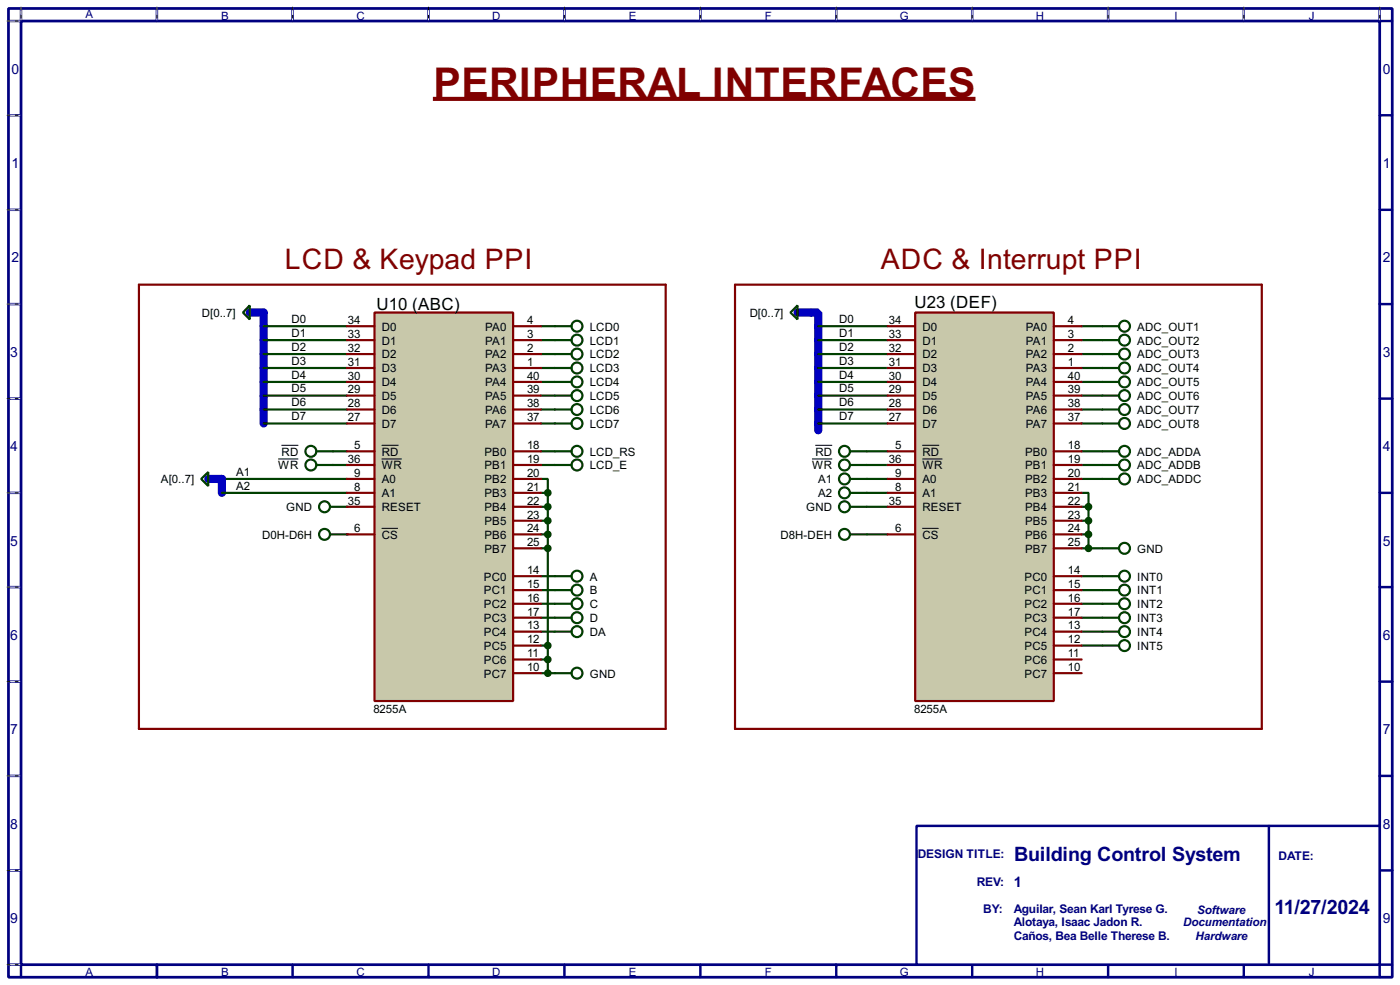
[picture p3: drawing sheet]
<svg xmlns="http://www.w3.org/2000/svg" width="256mm" height="180mm" viewBox="0 0 256 180" stroke-linecap="round" stroke-linejoin="round" font-family="sans-serif">
<path d="M1.6 1.6h253.5v177.3h-253.5zM3.9 3.9h248.9v172.7h-248.9z" fill="none" stroke="#000080" stroke-width=".5"/>
<g fill="none" stroke="#000080" stroke-width=".45">
<path d="M3.9 1.6v2.3h-2.3M28.8 1.6v2.3M53.6 1.6v2.3M78.5 1.6v2.3M103.4 1.6v2.3M128.3 1.6v2.3M153.2 1.6v2.3M178.1 1.6v2.3M203 1.6v2.3M227.9 1.6v2.3M252.8 1.6v2.3h2.3M1.6 21.1h2.3"/>
<path d="M1.6 38.4h2.3M252.8 21.1h2.3M252.8 38.4h2.3M1.6 55.7h2.3M252.8 55.7h2.3M1.6 73h2.3M252.8 73h2.3M1.6 90.2h2.3M252.8 90.2h2.3M1.6 107.5h2.3M252.8 107.5h2.3M1.6 124.8h2.3"/>
<path d="M252.8 124.8h2.3M1.6 142h2.3M1.6 159.3h2.3M252.8 142h2.3M252.8 159.3h2.3M1.6 176.6h2.3v2.3M28.8 176.6v2.3M53.6 176.6v2.3M78.5 176.6v2.3M103.4 176.6v2.3M128.3 176.6v2.3M153.2 176.6v2.3"/>
<path d="M178.1 176.6v2.3M203 176.6v2.3M227.9 176.6v2.3M255.1 176.6h-2.3v2.3"/>
</g>
<g fill="none" stroke="#fff" stroke-width=".18">
<path d="M1.3 3.9h2.3M3.9 1.3v2.3M28.8 1.3v2.3M53.6 1.3v2.3M78.5 1.3v2.3M103.4 1.3v2.3M128.3 1.3v2.3M153.2 1.3v2.3M178.1 1.3v2.3M203 1.3v2.3M227.9 1.3v2.3M252.8 1.3v2.3"/>
<path d="M1.3 21.1h2.3M1.3 38.4h2.3M1.3 55.7h2.3M1.3 73h2.3M1.3 90.2h2.3M1.3 107.5h2.3M1.3 124.8h2.3M1.3 142h2.3M1.3 159.3h2.3M1.3 176.6h2.3"/>
</g>
<g fill="none" stroke="#000" stroke-width=".18" stroke-dasharray=".5 1">
<path d="M1.3 3.9h2.3M3.9 1.3v2.3M28.8 1.3v2.3M53.6 1.3v2.3M78.5 1.3v2.3M103.4 1.3v2.3M128.3 1.3v2.3M153.2 1.3v2.3M178.1 1.3v2.3M203 1.3v2.3M227.9 1.3v2.3M252.8 1.3v2.3"/>
<path d="M1.3 21.1h2.3M1.3 38.4h2.3M1.3 55.7h2.3M1.3 73h2.3M1.3 90.2h2.3M1.3 107.5h2.3M1.3 124.8h2.3M1.3 142h2.3M1.3 159.3h2.3M1.3 176.6h2.3"/>
</g>
<path d="M167.9 151.2h84.9v25.4h-84.9z" fill="#fff" stroke="#000080" stroke-width=".45"/>
<path d="M232.5 151.2v25.4" fill="none" stroke="#000080" stroke-width=".45"/>
<path d="M48.3 57.2v20.3M148.6 57.2h1.3v21.6M40.7 87.7v2.5" fill="none" stroke="#0000c0" stroke-width="1.5"/>
<circle cx="40.7" cy="87.7" r=".2" fill="#004000"/>
<path d="M48.3 59.7h15.3M48.3 62.3h15.3M48.3 64.8h15.3M48.3 67.4h15.3M48.3 69.9h15.3M48.3 72.4h15.3M48.3 75h15.3M48.3 77.5h15.3M40.7 87.7h22.9M40.7 90.2h22.9M61 82.6h2.6M61 85.1h2.6" fill="none" stroke="#004000" stroke-width=".4"/>
<g fill="#004000">
<circle cx="63.6" cy="92.8" r=".2"/>
<circle cx="63.6" cy="97.8" r=".2"/>
</g>
<g fill="none" stroke="#004000" stroke-width=".4">
<path d="M45.8 55.9v2.6l-1.3-1.3zM99.1 59.7h5.6M144.8 57.2l1.3-1.3v2.6zM149.9 59.7h12.7M198.2 59.7h3.8M99.1 62.3h5.6M99.1 64.8h5.6M99.1 67.4h5.6M99.1 69.9h5.6M99.1 72.4h5.6M99.1 75h5.6M99.1 77.5h5.6"/>
<path d="M149.9 62.3h12.7M149.9 64.8h12.7M149.9 67.4h12.7M149.9 69.9h12.7M149.9 72.4h12.7M149.9 75h12.7M149.9 77.5h12.7M198.2 62.3h3.8M198.2 64.8h3.8M198.2 67.4h3.8M198.2 69.9h3.8M198.2 72.4h3.8"/>
<path d="M198.2 75h3.8M198.2 77.5h3.8M36.9 87.7l1.3-1.3v2.6zM58 82.6h3M58 85.1h3M60.5 97.8h3.1M60.5 92.8h3.1M99.1 87.7h1.3v2.5M99.1 82.6h5.6M99.1 85.1h5.6M99.1 97.8h1.3M99.1 95.3h1.3"/>
<path d="M99.1 92.8h1.3M99.1 90.2h1.3M100.4 90.2v33M155.8 82.6h6.8M155.8 85.1h6.8M155.8 97.8h6.8M155.8 92.8h6.8M155.8 90.2h6.8M155.8 87.7h6.8M198.2 90.2h1.2v2.6M198.2 82.6h3.8M198.2 85.1h3.8"/>
<path d="M198.2 97.8h1.2M198.2 95.3h1.2M198.2 92.8h1.2M198.2 87.7h3.8M199.4 92.8v7.6M99.1 105.5h5.6M99.1 108h5.6M99.1 110.5h5.6M99.1 113.1h5.6M99.1 115.6h5.6M99.1 118.2h1.3M99.1 100.4h1.3"/>
<path d="M198.2 105.5h3.8M198.2 108h3.8M198.2 110.5h3.8M198.2 113.1h3.8M198.2 115.6h3.8M198.2 118.2h3.8M198.2 100.4h3.8M99.1 123.2h2.6M99.1 120.7h1.3"/>
<circle cx="105.7" cy="59.7" r="1"/>
<circle cx="105.7" cy="75" r="1"/>
<circle cx="105.7" cy="77.5" r="1"/>
<circle cx="105.7" cy="67.4" r="1"/>
<circle cx="105.7" cy="69.9" r="1"/>
<circle cx="105.7" cy="62.3" r="1"/>
<circle cx="105.7" cy="64.8" r="1"/>
<circle cx="105.7" cy="72.4" r="1"/>
<circle cx="56.9" cy="82.6" r="1"/>
<circle cx="56.9" cy="85.1" r="1"/>
<circle cx="59.4" cy="97.8" r="1"/>
<circle cx="59.4" cy="92.8" r="1"/>
<circle cx="105.7" cy="82.6" r="1"/>
<circle cx="105.7" cy="85.1" r="1"/>
<circle cx="154.7" cy="97.8" r="1"/>
<circle cx="154.7" cy="85.1" r="1"/>
<circle cx="154.7" cy="90.2" r="1"/>
<circle cx="154.7" cy="82.6" r="1"/>
<circle cx="154.7" cy="87.7" r="1"/>
<circle cx="154.7" cy="92.8" r="1"/>
<circle cx="105.7" cy="115.6" r="1"/>
<circle cx="105.7" cy="108" r="1"/>
<circle cx="105.7" cy="110.5" r="1"/>
<circle cx="105.7" cy="113.1" r="1"/>
<circle cx="105.7" cy="105.5" r="1"/>
</g>
<path d="M51 84h3.7M51.6 81.5h3.1M148.8 84h3.7M149.4 81.5h3.1" fill="none" stroke="#000" stroke-width=".18"/>
<path d="M45.8 57.2h2.5M146.1 57.2h2.5M38.2 87.7h2.5" fill="none" stroke="#0000c0" stroke-width="1.5"/>
<path d="M25.5 52.1h96.5v81.3h-96.5z" fill="none" stroke="#800000" stroke-width=".4"/>
<path d="M68.6 57.2h25.4v71.1h-25.4z" fill="#c8c8aa" stroke="#800000" stroke-width=".4"/>
<g fill="none" stroke="#800000" stroke-width=".4">
<path d="M63.6 59.7h5M94 59.7h5.1M63.6 62.3h5M63.6 64.8h5M63.6 67.4h5M63.6 69.9h5M63.6 72.4h5M63.6 75h5M63.6 77.5h5M94 62.3h5.1M94 64.8h5.1M94 67.4h5.1"/>
<path d="M94 69.9h5.1M94 72.4h5.1M94 75h5.1M94 77.5h5.1M63.6 82.6h5M63.6 85.1h5M63.6 87.7h5M63.6 90.2h5M63.6 92.8h5M63.6 97.8h5M94 82.6h5.1M94 85.1h5.1"/>
<path d="M94 87.7h5.1M94 90.2h5.1M94 92.8h5.1M94 97.8h5.1M94 95.3h5.1M94 100.4h5.1M94 105.5h5.1M94 108h5.1M94 110.5h5.1M94 113.1h5.1M94 115.6h5.1M94 118.2h5.1"/>
<path d="M94 120.7h5.1M94 123.2h5.1"/>
</g>
<path d="M69.9 81.5h3.1M69.9 84h3.7M69.9 96.7h3" fill="none" stroke="#000" stroke-width=".18"/>
<g fill="none" stroke="#004000" stroke-width=".4">
<path d="M202 59.7h3M202 62.3h3M202 64.8h3M202 67.4h3M202 69.9h3M202 72.4h3M202 75h3M202 77.5h3M202 82.6h3M202 85.1h3M202 87.7h3M202 100.4h3"/>
<path d="M202 105.5h3M202 108h3M202 110.5h3M202 113.1h3M202 115.6h3M202 118.2h3M101.7 123.2h3"/>
<circle cx="206" cy="59.7" r="1"/>
<circle cx="206" cy="67.4" r="1"/>
<circle cx="206" cy="72.4" r="1"/>
<circle cx="206" cy="64.8" r="1"/>
<circle cx="206" cy="62.3" r="1"/>
<circle cx="206" cy="69.9" r="1"/>
<circle cx="206" cy="77.5" r="1"/>
<circle cx="206" cy="75" r="1"/>
<circle cx="206" cy="82.6" r="1"/>
<circle cx="206" cy="87.7" r="1"/>
<circle cx="206" cy="85.1" r="1"/>
<circle cx="206" cy="113.1" r="1"/>
<circle cx="206" cy="105.5" r="1"/>
<circle cx="206" cy="115.6" r="1"/>
<circle cx="206" cy="100.4" r="1"/>
<circle cx="206" cy="118.2" r="1"/>
<circle cx="206" cy="108" r="1"/>
<circle cx="206" cy="110.5" r="1"/>
<circle cx="105.7" cy="123.2" r="1"/>
</g>
<g fill="#004000" stroke="#004000" stroke-width=".4">
<circle cx="100.3" cy="123.2" r=".5"/>
<circle cx="100.3" cy="120.7" r=".5"/>
<circle cx="100.3" cy="118.2" r=".5"/>
<circle cx="100.3" cy="100.4" r=".5"/>
<circle cx="100.3" cy="97.8" r=".5"/>
<circle cx="100.3" cy="95.3" r=".5"/>
<circle cx="100.3" cy="92.8" r=".5"/>
<circle cx="100.3" cy="90.2" r=".5"/>
<circle cx="199.4" cy="97.8" r=".5"/>
<circle cx="199.4" cy="95.3" r=".5"/>
<circle cx="199.4" cy="92.8" r=".5"/>
<circle cx="199.4" cy="100.4" r=".5"/>
</g>
<path d="M167.7 57.2h25.4v71.1h-25.4z" fill="#c8c8aa" stroke="#800000" stroke-width=".4"/>
<g fill="none" stroke="#800000" stroke-width=".4">
<path d="M134.7 52.1h96.5v81.3h-96.5zM162.6 59.7h5.1M193.1 59.7h5.1M162.6 62.3h5.1M162.6 64.8h5.1M162.6 67.4h5.1M162.6 69.9h5.1M162.6 72.4h5.1M162.6 75h5.1M162.6 77.5h5.1M193.1 62.3h5.1M193.1 64.8h5.1"/>
<path d="M193.1 67.4h5.1M193.1 69.9h5.1M193.1 72.4h5.1M193.1 75h5.1M193.1 77.5h5.1M162.6 82.6h5.1M162.6 85.1h5.1M162.6 87.7h5.1M162.6 90.2h5.1M162.6 92.8h5.1M162.6 97.8h5.1M193.1 82.6h5.1"/>
<path d="M193.1 85.1h5.1M193.1 87.7h5.1M193.1 90.2h5.1M193.1 92.8h5.1M193.1 97.8h5.1M193.1 95.3h5.1M193.1 100.4h5.1M193.1 105.5h5.1M193.1 108h5.1M193.1 110.5h5.1M193.1 113.1h5.1M193.1 115.6h5.1"/>
<path d="M193.1 118.2h5.1M193.1 120.7h5.1M193.1 123.2h5.1"/>
</g>
<path d="M169 81.5h3.1M169 84h3.7M169 96.7h3" fill="none" stroke="#000" stroke-width=".18"/>
<path d="M79.3 18.1h99.4" fill="none" stroke="#800000" stroke-width=".75" stroke-linecap="butt"/>
<text font-size="8.4" fill="#800000" x="79.4" y="17.8">PERIPHERAL INTERFACES</text>
<g font-size="5.8" fill="#800000">
<text x="52.2" y="49.3">LCD &amp; Keypad PPI</text>
<text x="161.4" y="49.3">ADC &amp; Interrupt PPI</text>
</g>
<g font-size="4.1" fill="#000080">
<text x="185.8" y="157.6">Building Control System</text>
<text x="233.5" y="167.3">11/27/2024</text>
</g>
<g font-size="3.5">
<text x="69" y="56.7">U10 (ABC)</text>
<text x="167.5" y="56.4">U23 (DEF)</text>
</g>
<text font-size="3" fill="#000080" x="185.8" y="162.4">1</text>
<g font-size="2.9" fill="#000080">
<text x="2.1" y="13.5">0</text>
<text x="253.4" y="13.5">0</text>
<text x="2.1" y="30.7">1</text>
<text x="253.4" y="30.7">1</text>
<text x="2.1" y="48">2</text>
<text x="253.4" y="48">2</text>
<text x="1.9" y="65.3">3</text>
<text x="253.4" y="65.3">3</text>
<text x="1.9" y="82.5">4</text>
<text x="253.4" y="82.5">4</text>
<text x="1.9" y="99.9">5</text>
<text x="253.4" y="99.9">5</text>
<text x="1.9" y="117.1">6</text>
<text x="253.4" y="117.1">6</text>
<text x="1.9" y="134.4">7</text>
<text x="253.4" y="134.4">7</text>
<text x="1.9" y="151.7">8</text>
<text x="253.4" y="151.7">8</text>
<text x="1.9" y="168.9">9</text>
<text x="253.4" y="168.9">9</text>
</g>
<g font-size="2.5" fill="#000080">
<text x="168.1" y="157.1">DESIGN TITLE:</text>
<text x="234.2" y="157.4">DATE:</text>
<text x="178.9" y="162.2">REV:</text>
<text x="180.1" y="167.1">BY:</text>
<text x="185.7" y="167.1">Aguilar, Sean Karl Tyrese G.</text>
<text x="185.7" y="169.6">Alotaya, Isaac Jadon R.</text>
<text x="185.7" y="172.1">Caños, Bea Belle Therese B.</text>
</g>
<g font-size="2.4" fill="#000080">
<text x="15.6" y="3.4">A</text>
<text x="40.5" y="3.6">B</text>
<text x="65.3" y="3.6">C</text>
<text x="90.2" y="3.6">D</text>
<text x="115.2" y="3.6">E</text>
<text x="140.1" y="3.6">F</text>
<text x="164.8" y="3.6">G</text>
<text x="189.8" y="3.6">H</text>
<text x="215.1" y="3.6">I</text>
<text x="239.8" y="3.6">J</text>
<text x="219.3" y="167.3">Software</text>
<text x="216.7" y="169.6">Documentation</text>
<text x="219" y="172.1">Hardware</text>
<text x="15.6" y="178.7">A</text>
<text x="40.5" y="178.7">B</text>
<text x="65.3" y="178.7">C</text>
<text x="90.2" y="178.7">D</text>
<text x="115.2" y="178.7">E</text>
<text x="140.1" y="178.7">F</text>
<text x="164.8" y="178.7">G</text>
<text x="189.8" y="178.7">H</text>
<text x="215.1" y="178.7">I</text>
<text x="239.8" y="178.7">J</text>
</g>
<g font-size="2.4">
<text x="37" y="58">D[0..7]</text>
<text x="53.4" y="59.1">D0</text>
<text x="63.8" y="59.3">34</text>
<text x="96.6" y="59.3">4</text>
<text x="137.3" y="58">D[0..7]</text>
<text x="153.7" y="59.1">D0</text>
<text x="162.9" y="59.3">34</text>
<text x="195.6" y="59.3">4</text>
<text x="53.4" y="61.7">D1</text>
<text x="53.4" y="64.2">D2</text>
<text x="63.8" y="61.9">33</text>
<text x="63.8" y="64.4">32</text>
<text x="69.9" y="60.5">D0</text>
<text x="69.9" y="63.1">D1</text>
<text x="69.9" y="65.6">D2</text>
<text x="88.9" y="60.5">PA0</text>
<text x="88.9" y="63.1">PA1</text>
<text x="88.9" y="65.6">PA2</text>
<text x="96.6" y="61.9">3</text>
<text x="96.6" y="64.4">2</text>
<text x="108" y="60.5">LCD0</text>
<text x="108" y="63.1">LCD1</text>
<text x="108" y="65.6">LCD2</text>
<text x="153.7" y="61.7">D1</text>
<text x="153.7" y="64.2">D2</text>
<text x="162.9" y="61.9">33</text>
<text x="162.9" y="64.4">32</text>
<text x="169" y="60.5">D0</text>
<text x="169" y="63.1">D1</text>
<text x="169" y="65.6">D2</text>
<text x="187.9" y="60.5">PA0</text>
<text x="187.9" y="63.1">PA1</text>
<text x="187.9" y="65.6">PA2</text>
<text x="195.6" y="61.9">3</text>
<text x="195.6" y="64.4">2</text>
<text x="208.3" y="60.5">ADC_OUT1</text>
<text x="208.3" y="63.1">ADC_OUT2</text>
<text x="208.3" y="65.6">ADC_OUT3</text>
<text x="53.4" y="66.7">D3</text>
<text x="53.4" y="69.3">D4</text>
<text x="53.4" y="71.8">D5</text>
<text x="63.8" y="67">31</text>
<text x="63.8" y="69.5">30</text>
<text x="63.8" y="72">29</text>
<text x="69.9" y="68.1">D3</text>
<text x="69.9" y="70.7">D4</text>
<text x="88.9" y="68.1">PA3</text>
<text x="88.9" y="70.7">PA4</text>
<text x="96.6" y="67">1</text>
<text x="96.6" y="69.5">40</text>
<text x="96.6" y="72">39</text>
<text x="108" y="68.1">LCD3</text>
<text x="108" y="70.7">LCD4</text>
<text x="153.7" y="66.7">D3</text>
<text x="153.7" y="69.3">D4</text>
<text x="153.7" y="71.8">D5</text>
<text x="162.9" y="67">31</text>
<text x="162.9" y="69.5">30</text>
<text x="162.9" y="72">29</text>
<text x="169" y="68.1">D3</text>
<text x="169" y="70.7">D4</text>
<text x="187.9" y="68.1">PA3</text>
<text x="187.9" y="70.7">PA4</text>
<text x="195.6" y="67">1</text>
<text x="195.6" y="69.5">40</text>
<text x="195.6" y="72">39</text>
<text x="208.3" y="68.1">ADC_OUT4</text>
<text x="208.3" y="70.7">ADC_OUT5</text>
<text x="53.4" y="74.4">D6</text>
<text x="53.4" y="76.9">D7</text>
<text x="63.8" y="74.6">28</text>
<text x="63.8" y="77.1">27</text>
<text x="69.9" y="73.2">D5</text>
<text x="69.9" y="75.8">D6</text>
<text x="88.9" y="73.2">PA5</text>
<text x="88.9" y="75.8">PA6</text>
<text x="96.6" y="74.6">38</text>
<text x="96.6" y="77.1">37</text>
<text x="108" y="73.2">LCD5</text>
<text x="108" y="75.8">LCD6</text>
<text x="153.7" y="74.4">D6</text>
<text x="153.7" y="76.9">D7</text>
<text x="162.9" y="74.6">28</text>
<text x="162.9" y="77.1">27</text>
<text x="169" y="73.2">D5</text>
<text x="169" y="75.8">D6</text>
<text x="187.9" y="73.2">PA5</text>
<text x="187.9" y="75.8">PA6</text>
<text x="195.6" y="74.6">38</text>
<text x="195.6" y="77.1">37</text>
<text x="208.3" y="73.2">ADC_OUT6</text>
<text x="208.3" y="75.8">ADC_OUT7</text>
<text x="51.6" y="83.4">RD</text>
<text x="64.9" y="82.2">5</text>
<text x="69.9" y="78.3">D7</text>
<text x="69.9" y="83.4">RD</text>
<text x="88.7" y="83.4">PB0</text>
<text x="88.9" y="78.3">PA7</text>
<text x="96.6" y="82.2">18</text>
<text x="108" y="78.3">LCD7</text>
<text x="108" y="83.4">LCD_RS</text>
<text x="149.4" y="83.4">RD</text>
<text x="164" y="82.2">5</text>
<text x="169" y="78.3">D7</text>
<text x="169" y="83.4">RD</text>
<text x="187.8" y="83.4">PB0</text>
<text x="187.9" y="78.3">PA7</text>
<text x="195.6" y="82.2">18</text>
<text x="208.3" y="78.3">ADC_OUT8</text>
<text x="208.3" y="83.4">ADC_ADDA</text>
<text x="29.5" y="88.5">A[0..7]</text>
<text x="43.2" y="87.1">A1</text>
<text x="43.2" y="89.6">A2</text>
<text x="51" y="85.9">WR</text>
<text x="63.8" y="84.7">36</text>
<text x="64.9" y="87.3">9</text>
<text x="64.9" y="89.8">8</text>
<text x="69.9" y="85.9">WR</text>
<text x="69.9" y="88.5">A0</text>
<text x="88.7" y="85.9">PB1</text>
<text x="88.7" y="88.5">PB2</text>
<text x="96.6" y="84.7">19</text>
<text x="96.6" y="87.3">20</text>
<text x="96.6" y="89.8">21</text>
<text x="108" y="85.9">LCD_E</text>
<text x="148.8" y="85.9">WR</text>
<text x="149.9" y="88.5">A1</text>
<text x="162.9" y="84.7">36</text>
<text x="164" y="87.3">9</text>
<text x="164" y="89.8">8</text>
<text x="169" y="85.9">WR</text>
<text x="169" y="88.5">A0</text>
<text x="187.8" y="85.9">PB1</text>
<text x="187.8" y="88.5">PB2</text>
<text x="195.6" y="84.7">19</text>
<text x="195.6" y="87.3">20</text>
<text x="195.6" y="89.8">21</text>
<text x="208.3" y="85.9">ADC_ADDB</text>
<text x="208.3" y="88.5">ADC_ADDC</text>
<text x="52.4" y="93.6">GND</text>
<text x="63.8" y="92.4">35</text>
<text x="69.9" y="91">A1</text>
<text x="69.9" y="93.6">RESET</text>
<text x="88.7" y="91">PB3</text>
<text x="88.7" y="93.6">PB4</text>
<text x="96.6" y="92.4">22</text>
<text x="96.6" y="94.9">23</text>
<text x="147.7" y="93.6">GND</text>
<text x="149.9" y="91">A2</text>
<text x="162.9" y="92.4">35</text>
<text x="169" y="91">A1</text>
<text x="169" y="93.6">RESET</text>
<text x="187.8" y="91">PB3</text>
<text x="187.8" y="93.6">PB4</text>
<text x="195.6" y="92.4">22</text>
<text x="195.6" y="94.9">23</text>
<text x="48" y="98.6">D0H-D6H</text>
<text x="64.9" y="97.4">6</text>
<text x="69.9" y="98.6">CS</text>
<text x="88.7" y="96.1">PB5</text>
<text x="88.7" y="98.6">PB6</text>
<text x="88.7" y="101.2">PB7</text>
<text x="96.6" y="97.4">24</text>
<text x="96.6" y="100">25</text>
<text x="143" y="98.6">D8H-DEH</text>
<text x="164" y="97.4">6</text>
<text x="169" y="98.6">CS</text>
<text x="187.8" y="96.1">PB5</text>
<text x="187.8" y="98.6">PB6</text>
<text x="187.8" y="101.2">PB7</text>
<text x="195.6" y="97.4">24</text>
<text x="195.6" y="100">25</text>
<text x="208.3" y="101.2">GND</text>
<text x="88.6" y="106.3">PC0</text>
<text x="96.6" y="105.1">14</text>
<text x="96.6" y="107.6">15</text>
<text x="108" y="106.3">A</text>
<text x="187.7" y="106.3">PC0</text>
<text x="195.6" y="105.1">14</text>
<text x="195.6" y="107.6">15</text>
<text x="208.3" y="106.3">INT0</text>
<text x="88.6" y="108.8">PC1</text>
<text x="88.6" y="111.3">PC2</text>
<text x="88.6" y="113.9">PC3</text>
<text x="96.6" y="110.1">16</text>
<text x="96.6" y="112.7">17</text>
<text x="108" y="108.8">B</text>
<text x="108" y="111.3">C</text>
<text x="108" y="113.9">D</text>
<text x="187.7" y="108.8">PC1</text>
<text x="187.7" y="111.3">PC2</text>
<text x="187.7" y="113.9">PC3</text>
<text x="195.6" y="110.1">16</text>
<text x="195.6" y="112.7">17</text>
<text x="208.3" y="108.8">INT1</text>
<text x="208.3" y="111.3">INT2</text>
<text x="208.3" y="113.9">INT3</text>
<text x="88.6" y="116.4">PC4</text>
<text x="88.6" y="119">PC5</text>
<text x="96.6" y="115.2">13</text>
<text x="96.6" y="117.8">12</text>
<text x="108" y="116.4">DA</text>
<text x="187.7" y="116.4">PC4</text>
<text x="187.7" y="119">PC5</text>
<text x="195.6" y="115.2">13</text>
<text x="195.6" y="117.8">12</text>
<text x="208.3" y="116.4">INT4</text>
<text x="208.3" y="119">INT5</text>
<text x="88.6" y="121.5">PC6</text>
<text x="88.6" y="124">PC7</text>
<text x="96.6" y="120.3">11</text>
<text x="96.6" y="122.8">10</text>
<text x="108" y="124">GND</text>
<text x="187.7" y="121.5">PC6</text>
<text x="187.7" y="124">PC7</text>
<text x="195.6" y="120.3">11</text>
<text x="195.6" y="122.8">10</text>
<text x="68.4" y="130.5">8255A</text>
<text x="167.5" y="130.5">8255A</text>
</g>
</svg>
